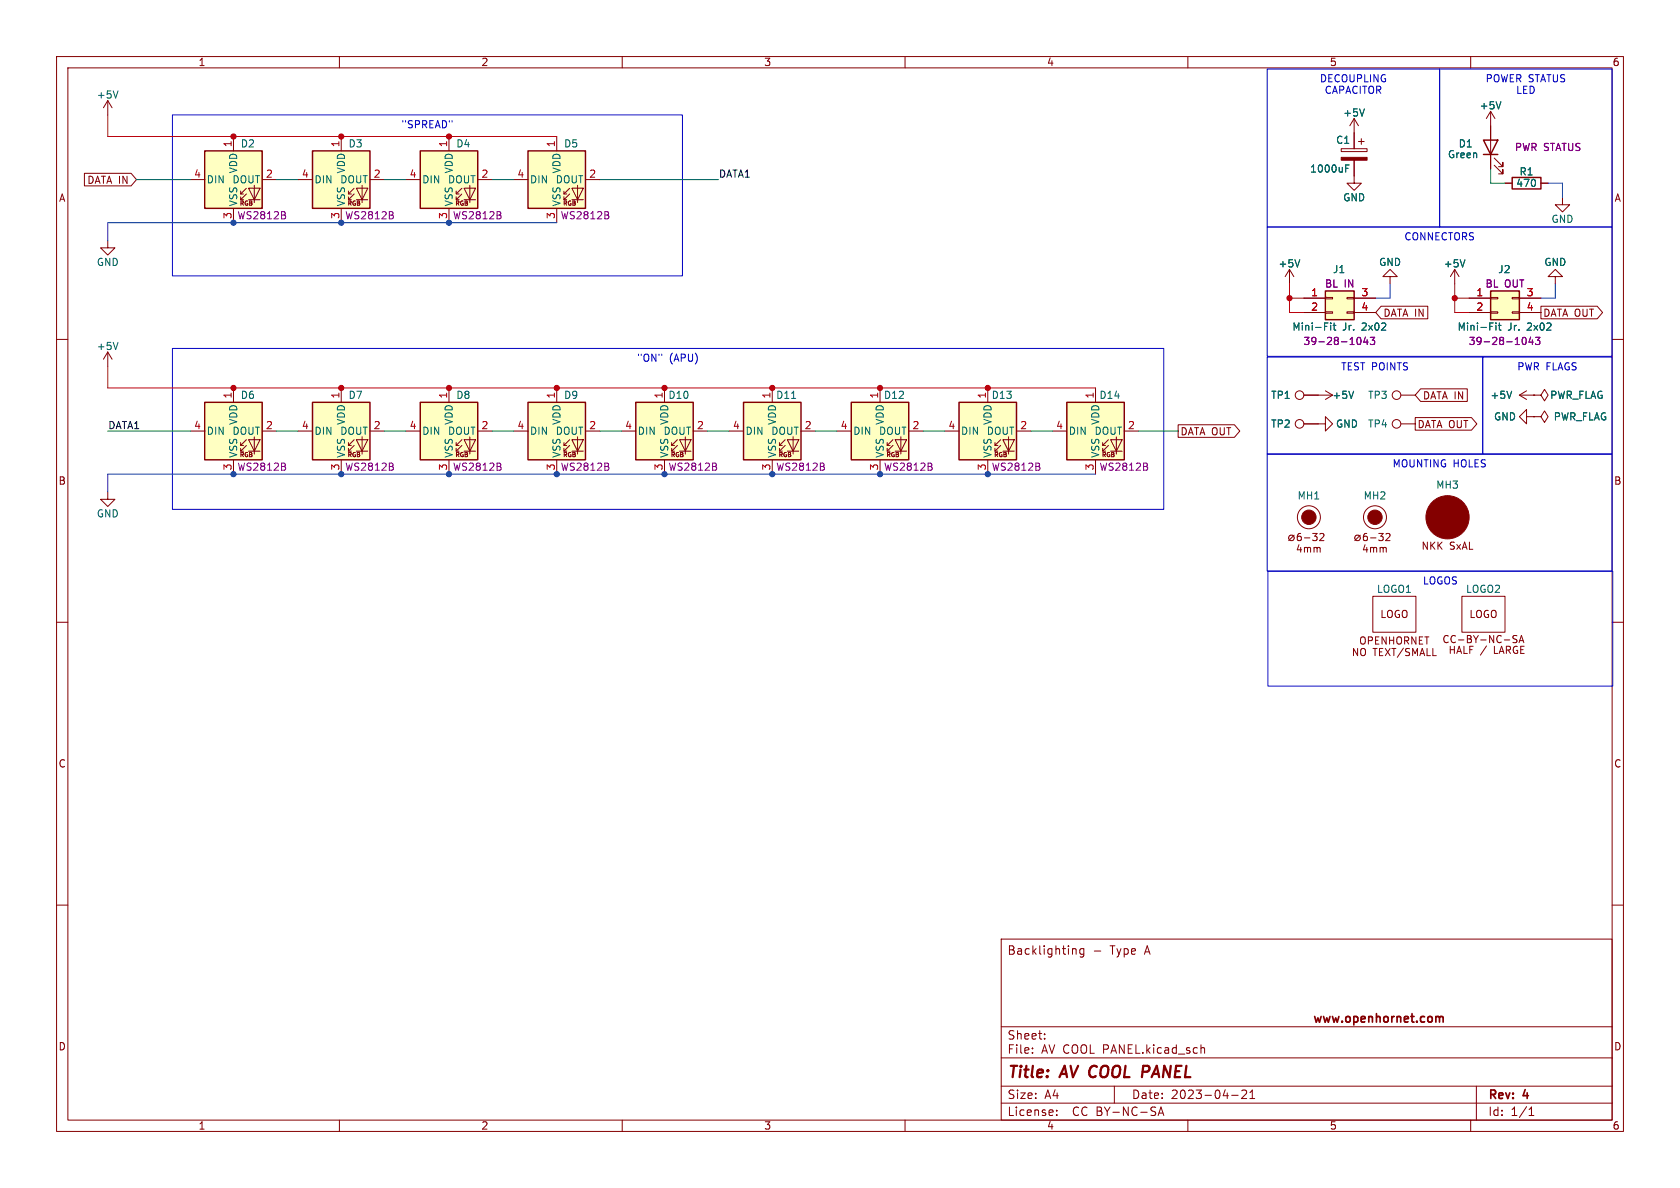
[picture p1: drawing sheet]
<svg xmlns="http://www.w3.org/2000/svg" width="297mm" height="210mm" viewBox="0 0 297 210" stroke-linecap="round" stroke-linejoin="round" font-family="sans-serif">
<g fill="none" stroke="#840000" stroke-width=".18">
<path d="M10 10h277v190h-277zM12 12h273v186h-273zM19 17.8v2.5M19 17.8l-.7 1.3M19 17.8l.8 1.3M60 10v2M110 10v2M160 10v2M210 10v2M260 10v2M263.5 19.7v10.1M263.5 19.7l-.7 1.3"/>
<path d="M263.5 19.7l.8 1.3M14.9 30.6h8.3l.9 1.2-.9 1.1h-8.3zM33.7 31.8h2.5M41.3 24.1v2.6M41.3 36.8v2.6M42.5 35.3h.6M42.5 34.3h.6M43.6 34.3l-1.1 1v-.5M43.6 33.3l-1.1 1v-.5M43.9 33.3h2.1l-1 2zM43.9 35.3h2.1M45 32.8v3"/>
<path d="M46.4 31.8h2.5M52.7 31.8h2.5M60.3 24.1v2.6M60.3 36.8v2.6M61.6 35.3h.5M61.6 34.3h.5M62.6 34.3l-1 1v-.5M62.6 33.3l-1 1v-.5M63 33.3h2l-1 2zM63 35.3h2M64 32.8v3M65.4 31.8h2.5"/>
<path d="M71.8 31.8h2.5M79.4 24.1v2.6M79.4 36.8v2.6M80.6 35.3h.6M80.6 34.3h.6M81.7 34.3l-1.1 1v-.5M81.7 33.3l-1.1 1v-.5M82 33.3h2.1l-1 2zM82 35.3h2.1M83.1 32.8v3M84.5 31.8h2.5M90.8 31.8h2.5"/>
<path d="M98.4 24.1v2.6M98.4 36.8v2.6M99.7 35.3h.5M99.7 34.3h.5M100.7 34.3l-1 1v-.5M100.7 33.3l-1 1v-.5M101.1 33.3h2l-1 2zM101.1 35.3h2M102.1 32.8v3M103.5 31.8h2.5M237.1 26.3h4.6v.5h-4.6zM239.4 28.3v4.1h1.3l-1.3 1.3-1.3-1.3h1.3"/>
<path d="M239.4 21v5.3M239.4 21l-.8 1.2M239.4 21l.8 1.2M240.2 25h1M240.7 24.5v1M264.2 29.2l1.5 1.5v-.7v.7h-.8M264.2 27.9l1.5 1.6v-.8v.8h-.8M266.1 32.4h1.2M272.4 32.4h1.3M276.2 34.9v1.3h1.3l-1.3 1.3-1.2-1.3h1.2M10 60h2M19 42.5v1.3h1.3l-1.3 1.3-1.2-1.3h1.2"/>
<path d="M228 47.6l-.8 1.3M228 47.6v2.6M228 47.6l.7 1.3M230.5 52.7h3.8M230.5 55.2h3.8M234.3 55.1h1.3v.3h-1.3zM234.3 52.6h1.3v.2h-1.3zM238.1 55.1h1.3v.3h-1.3zM238.1 52.6h1.3v.2h-1.3zM239.4 52.7h3.8M239.4 55.2h3.8M244.2 54.1h8.2v2.3h-8.2l-1-1.2z"/>
<path d="M245.7 48.9h1.3l-1.3-1.3-1.2 1.3h1.2v1.3M257.2 47.6l-.8 1.3M257.2 47.6v2.6M257.2 47.6l.7 1.3M259.7 52.7h3.8M259.7 55.2h3.8M263.5 55.1h1.3v.3h-1.3zM263.5 52.6h1.3v.2h-1.3zM267.3 55.1h1.3v.3h-1.3zM267.3 52.6h1.3v.2h-1.3zM268.6 52.7h3.8M268.6 55.2h3.8"/>
<path d="M272.4 54.1h10l.9 1.1-.9 1.2h-10zM275 48.9h1.2l-1.2-1.3-1.3 1.3h1.3v1.3M285 60h2M19 62.2l-.7 1.3M19 62.2v2.6M19 62.2l.8 1.3M33.7 76.2h2.5M41.3 68.6v2.5M42.5 79.8h.6M42.5 78.7h.6M43.6 78.7l-1.1 1.1v-.6M43.6 77.7l-1.1 1v-.5"/>
<path d="M43.9 77.7h2.1l-1 2.1zM43.9 79.8h2.1M45 77.2v3.1M46.4 76.2h2.5M52.7 76.2h2.5M60.3 68.6v2.5M61.6 79.8h.5M61.6 78.7h.5M62.6 78.7l-1 1.1v-.6M62.6 77.7l-1 1v-.5M63 77.7h2l-1 2.1zM63 79.8h2"/>
<path d="M64 77.2v3.1M65.4 76.2h2.5M71.8 76.2h2.5M79.4 68.6v2.5M80.6 79.8h.6M80.6 78.7h.6M81.7 78.7l-1.1 1.1v-.6M81.7 77.7l-1.1 1v-.5M82 77.7h2.1l-1 2.1zM82 79.8h2.1M83.1 77.2v3.1M84.5 76.2h2.5"/>
<path d="M90.8 76.2h2.5M98.4 68.6v2.5M99.7 79.8h.5M99.7 78.7h.5M100.7 78.7l-1 1.1v-.6M100.7 77.7l-1 1v-.5M101.1 77.7h2l-1 2.1zM101.1 79.8h2M102.1 77.2v3.1M103.5 76.2h2.5M109.9 76.2h2.5M117.5 68.6v2.5"/>
<path d="M118.7 79.8h.6M118.7 78.7h.6M119.8 78.7l-1.1 1.1v-.6M119.8 77.7l-1.1 1v-.5M120.1 77.7h2.1l-1 2.1zM120.1 79.8h2.1M121.2 77.2v3.1M122.6 76.2h2.5M128.9 76.2h2.5M136.5 68.6v2.5M137.8 79.8h.5M137.8 78.7h.5"/>
<path d="M138.8 78.7l-1 1.1v-.6M138.8 77.7l-1 1v-.5M139.2 77.7h2l-1 2.1zM139.2 79.8h2M140.2 77.2v3.1M141.6 76.2h2.5M148 76.2h2.5M155.6 68.6v2.5M156.8 79.8h.6M156.8 78.7h.6M157.9 78.7l-1.1 1.1v-.6M157.9 77.7l-1.1 1v-.5"/>
<path d="M158.2 77.7h2.1l-1 2.1zM158.2 79.8h2.1M159.3 77.2v3.1M160.7 76.2h2.5M167 76.2h2.5M174.6 68.6v2.5M175.9 79.8h.5M175.9 78.7h.5M176.9 78.7l-1 1.1v-.6M176.9 77.7l-1 1v-.5M177.3 77.7h2l-1 2.1zM177.3 79.8h2"/>
<path d="M178.3 77.2v3.1M179.7 76.2h2.5M186.1 76.2h2.5M193.7 68.6v2.5M194.9 79.8h.6M194.9 78.7h.6M196 78.7l-1.1 1.1v-.6M196 77.7l-1.1 1v-.5M196.3 77.7h2.1l-1 2.1zM196.3 79.8h2.1M197.4 77.2v3.1M198.8 76.2h2.5"/>
<path d="M208.3 75.1h9.9l1 1.1-1 1.1h-9.9zM230.5 74.9h3.8v-1.2l1.3 1.2-1.3 1.3v-1.3M230.5 69.9h5.1M234.3 69.1l1.3 .8M235.6 69.9l-1.3 .7M247.6 69.9h2.6M247.6 74.9h2.6M250.2 73.8h9.9l1 1.1-1 1.1h-9.9zM251.1 68.7h8.3v2.3h-8.3l-.9-1.1zM268.6 69.9l1.3 .7M268.6 69.9h2.5M269.9 73.7v-1.3l-1.3 1.3 1.3 1.2v-1.2h1.2"/>
<path d="M269.9 69.1l-1.3 .8M271.1 69.9h1.3l.6-1.1 .7 1.1-.7 1-.6-1M271.1 69.9h.1M271.1 73.7h1.3l.6-1.1 .7 1.1-.7 1-.6-1M271.1 73.7h.1M19 87v1.3h1.3l-1.3 1.2-1.2-1.2h1.2M41.3 81.3v2.5M60.3 81.3v2.5M79.4 81.3v2.5M98.4 81.3v2.5M117.5 81.3v2.5M136.5 81.3v2.5"/>
<path d="M155.6 81.3v2.5M174.6 81.3v2.5M193.7 81.3v2.5M228.8 94.6l-1 1M229.6 96.3l-.3 .9h.8M229.9 94.3l-.3 .1a.86 .86 0 0 0 0 1.2l.4-.2 .1-.4-.3-.2h-.3l-.2 .2M229.9 96.8v.8M230.6 95.1h1M230.6 96.8v.8M230.6 96.9l.4-.1 .2 .1M231.2 96.9l.1-.1h.3l.1 .8M231.2 96.9v.7"/>
<path d="M232.1 94.3h.7l-.4 .5 .4 .1v.5l-.2 .2-.5-.2M232.3 96.9l.4-.1 .1 .1M232.3 96.8v.8M232.8 96.9v.7M232.8 96.9l.2-.1h.3l.1 .8M233.3 94.4l.5-.1 .3 .4-.8 .9h.8M240.5 94.6l-1 1M241.3 96.3l-.3 .9h.8M241.6 94.3l-.3 .1a.86 .86 0 0 0 0 1.2l.4-.2v-.4l-.2-.2h-.4l-.1 .2M241.6 96.8v.8M242.3 95.1h1M242.3 96.9l.4-.1 .1 .1"/>
<path d="M242.3 96.8v.8M242.8 96.9l.2-.1h.3l.1 .8M242.8 96.9v.7M243.7 94.3h.8l-.4 .5h.3l.1 .2M244 96.8v.8M244.5 96.9v.7M245 94.4l.5-.1 .2 .4-.7 .9M245.1 96.9v.7M10 110h2M240 114.6v1.3l-.7-1.3v1.3M240.7 112.6h.1a.43 .43 0 0 1 .6 .4v.4a.42 .42 0 0 1-.5 .5 .42 .42 0 0 1-.4-.5v-.4zM240.7 114.7l.2-.1a.43 .43 0 0 1 .5 .5v.4a.42 .42 0 0 1-.4 .4 .42 .42 0 0 1-.4-.4v-.4z"/>
<path d="M241.9 113.3l.6-.1 .1-.2v-.3l-.7-.1v1.3M242.7 105.4h7.6v6.4h-7.6zM242.7 114.6h.8M243.1 114.6v1.3M243.2 113.2h.4M243.8 112.6h-.6v1.3h.6M243.9 115.2h.4M244.5 114.6h-.6v1.3h.6M244.9 114.6l.9 1.3M245.1 112.6v1.3l-.8-1.3v1.3M245.7 113.2h.7M245.7 112.6v1.3"/>
<path d="M245.8 114.6l-.9 1.3M246.1 114.6h.7M246.4 112.6v1.3M246.4 114.6v1.3M247 112.8l.2-.2a.43 .43 0 0 1 .6 .4v.4a.42 .42 0 0 1-.4 .5 .42 .42 0 0 1-.5-.5zM248.1 114.6l-1.1 1.6M248.3 113.3l.6-.1 .1-.2v-.3l-.7-.1v1.3M248.6 113.3l.4 .6M249 114.6h-.3l-.2 .3 .1 .3 .4 .1M249.1 115.8l-.1 .1-.5-.1M249.7 114.6v1.3M250.3 112.6v1.3l-.7-1.3v1.3"/>
<path d="M250.6 114.6v1.3M250.9 113.2h.4M251 115.9l.4-1.3 .5 1.3M251.5 112.6h-.6v1.3M251.9 112.6h.7M252.3 112.6v1.3M252.3 114.6v1.3h.6M253.3 114.6v1.3h.6M258.4 105.4h7.7v6.4h-7.7zM262.8 114.2l-1.1 1.6M268.2 112.4l-.5-.1-.2 .2v.3l.6 .3 .1 .3-.3 .2-.4-.1M268.5 113.6l.5-1.3 .4 1.3"/>
<path d="M268.7 113.2h.6M285 110h2M10 160h2M285 160h2M177 166h108v32h-108zM189.8 167.7l.4 .1v.1v.8M191.6 167.8l-.4-.1-.3 .3v.4l.1 .2h.6M191.6 167.7v1.2l-.3 .3-.3-.1M193.5 168.1h1.1M60 198v2M110 198v2M160 198v2"/>
<path d="M177 195h108M177 192h108M177 187h108M177 181.5h108M182.5 186.1v.1M182.5 185.3v.1M184.7 183.6v.1M184.7 182.8v.1M186.8 197.1v.1M186.8 196.3v.1M197 192v3M204.7 197.2l.5-1.5 .5 1.5"/>
<path d="M204.9 196.8h.7M210 198v2M212.3 184.7v1.5M212.3 185.3l.2-.1 .4 .1 .1 .9M217.7 193.6h1.2M219.5 192.8l.6-.1 .2 .1 .1 .3-.9 1.1h.9M221 194.2h.8M221 193.1l.4-.4v1.5M260 198v2M261 192v6M270.3 197.2h.9M270.3 196.1l.4-.4v1.5"/>
<circle cx="229.7" cy="74.9" r=".76"/>
<circle cx="229.7" cy="69.8" r=".76"/>
<circle cx="246.9" cy="74.9" r=".76"/>
<circle cx="246.9" cy="69.8" r=".76"/>
<circle cx="228.3" cy="95.1" r=".5"/>
<circle cx="231.4" cy="91.4" r="2.03"/>
<circle cx="240" cy="95.1" r=".5"/>
<circle cx="243.1" cy="91.4" r="2.03"/>
</g>
<path d="M254.4 179.8l.1 .1M254.5 179.9v.8M254.5 179.9l.2-.2 .4 .1v.9" fill="none" stroke="#840000" stroke-width=".3"/>
<g fill="#ffffc2" stroke="#ffffc2" stroke-width=".18">
<path d="M112.4 71.1h10.2v10.2h-10.2z"/>
<path d="M36.2 71.1h10.2v10.2h-10.2z"/>
<path d="M55.2 26.7h10.2v10.1h-10.2z"/>
<path d="M131.4 71.1h10.2v10.2h-10.2z"/>
<path d="M74.3 71.1h10.2v10.2h-10.2z"/>
<path d="M93.3 71.1h10.2v10.2h-10.2z"/>
<path d="M169.5 71.1h10.2v10.2h-10.2z"/>
<path d="M188.6 71.1h10.2v10.2h-10.2z"/>
<path d="M36.2 26.7h10.2v10.1h-10.2z"/>
<path d="M74.3 26.7h10.2v10.1h-10.2z"/>
<path d="M93.3 26.7h10.2v10.1h-10.2z"/>
<path d="M234.3 51.4h5.1v5.1h-5.1z"/>
<path d="M150.5 71.1h10.2v10.2h-10.2z"/>
<path d="M55.2 71.1h10.2v10.2h-10.2z"/>
<path d="M263.5 51.4h5.1v5.1h-5.1z"/>
</g>
<g fill="none" stroke="#840000" stroke-width=".25">
<path d="M36.2 26.7h10.2v10.1h-10.2zM55.2 26.7h10.2v10.1h-10.2zM74.3 26.7h10.2v10.1h-10.2zM93.3 26.7h10.2v10.1h-10.2zM262.3 24.8h2.5l-1.3 2.5zM262.3 27.3h2.5M267.3 31.4h5.1v2h-5.1zM234.3 51.4h5.1v5.1h-5.1zM263.5 51.4h5.1v5.1h-5.1zM36.2 71.1h10.2v10.2h-10.2zM55.2 71.1h10.2v10.2h-10.2zM74.3 71.1h10.2v10.2h-10.2z"/>
<path d="M93.3 71.1h10.2v10.2h-10.2zM112.4 71.1h10.2v10.2h-10.2zM131.4 71.1h10.2v10.2h-10.2zM150.5 71.1h10.2v10.2h-10.2zM169.5 71.1h10.2v10.2h-10.2zM188.6 71.1h10.2v10.2h-10.2z"/>
</g>
<g fill="none" stroke="#840084" stroke-width=".18">
<path d="M50.4 38.1l.1 .2-.1 .3M50.4 37.5v.4M69.4 38.1l.1 .2-.1 .3M69.4 37.5v.4M88.5 38.1l.1 .2-.1 .3M88.5 37.5v.4M107.5 38.1l.1 .2-.1 .3M107.5 37.5v.4M239.9 59.9l.3-.3a.68 .68 0 0 1 .4 .7 .68 .68 0 0 1-.4 .6l-.3-.2M241.4 59.6l-.3 .9h.8M242.2 59.6h.8l-.4 .5 .4 .1v.6l-.2 .1-.6-.1M269.1 59.9l.3-.3a.68 .68 0 0 1 .4 .7 .68 .68 0 0 1-.4 .6l-.3-.2"/>
<path d="M270.6 59.6l-.3 .9h.8M271.4 59.6h.8l-.4 .5 .4 .1v.6l-.2 .1-.6-.1M241.7 60.1v.8M270.9 60.1v.8M50.4 82.5l.1 .2-.1 .4M50.4 82v.3M69.4 82.5l.1 .2-.1 .4M69.4 82v.3M88.5 82.5l.1 .2-.1 .4M88.5 82v.3M107.5 82.5l.1 .2-.1 .4M107.5 82v.3"/>
<path d="M126.6 82.5l.1 .2-.1 .4M126.6 82v.3M145.6 82.5l.1 .2-.1 .4M145.6 82v.3M164.7 82.5l.1 .2-.1 .4M164.7 82v.3M183.7 82.5l.1 .2-.1 .4M183.7 82v.3M202.8 82.5l.1 .2-.1 .4M202.8 82v.3"/>
</g>
<g fill="none" stroke="#006464" stroke-width=".18">
<path d="M20.9 16.1l-.5 1.2M241.2 19.2l-.4 1.3M265.3 18l-.4 1.2M237.9 29.8h.4M237.9 29.2h.6M229.8 45.9l-.4 1.3M235.3 57.1v.1M235.3 57.5v.9M235.7 57.5h.5M235.9 57.1v1.1l.3 .2M259 45.9l-.4 1.3M264.5 57.1v.1"/>
<path d="M264.5 57.5v.9M264.9 57.5h.5M265.1 57.1v1.1l.3 .2M20.9 60.5l-.5 1.3M239.3 69.2l-.4 1.2M267.2 69.2l-.4 1.2"/>
</g>
<g fill="#840000" stroke="#840000" stroke-width=".18">
<path d="M237.1 27.8h4.6v.5h-4.6z"/>
<circle cx="231.4" cy="91.4" r="1.27"/>
<circle cx="255.9" cy="91.4" r="3.8"/>
<circle cx="243.1" cy="91.4" r="1.27"/>
</g>
<path d="M224 12.2h30.5v27.9h-30.5zM254.5 12.2h30.5v27.9h-30.5zM30.5 20.3h90.1v28.5h-90.1zM224 40.1h61v22.9h-61zM30.5 61.6h175.2v28.4h-175.2zM117 62.6v.2M224 63.1h38.1v17.2h-38.1zM262.1 63.1h22.9v17.2h-22.9zM224 80.3h61v20.7h-61zM224.2 101h60.9v20.3h-60.9z" fill="none" stroke="#0000c2" stroke-width=".18"/>
<path d="M98.4 39.4h-79.4v3.1M273.7 32.4h2.5v2.5M245.7 50.2v2.5h-2.5M275 50.2v2.5h-2.6M193.7 83.8h-174.7v3.2" fill="none" stroke="#0a419f" stroke-width=".18"/>
<path d="M19 20.3v3.8h79.4M228 50.2v5h2.5M228 52.7h2.5M257.2 50.2v5h2.5M257.2 52.7h2.5M19 64.8v3.8h174.7" fill="none" stroke="#c1000d" stroke-width=".18"/>
<g fill="none" stroke="#009600" stroke-width=".18">
<path d="M24.1 31.8h9.6M48.9 31.8h3.8M67.9 31.8h3.9M87 31.8h3.8M106 31.8h21M263.5 29.8v2.6h2.6M19 76.2h14.7M48.9 76.2h3.8M67.9 76.2h3.9M87 76.2h3.8M106 76.2h3.9M125.1 76.2h3.8"/>
<path d="M144.1 76.2h3.9M163.2 76.2h3.8M182.2 76.2h3.9M201.3 76.2h7"/>
</g>
<g fill="#0a419f" stroke="#0a419f" stroke-width=".18">
<circle cx="98.4" cy="83.8" r=".46"/>
<circle cx="117.5" cy="83.8" r=".46"/>
<circle cx="79.4" cy="83.8" r=".46"/>
<circle cx="136.5" cy="83.8" r=".46"/>
<circle cx="155.6" cy="83.8" r=".46"/>
<circle cx="174.6" cy="83.8" r=".46"/>
<circle cx="79.4" cy="39.4" r=".46"/>
<circle cx="60.3" cy="39.4" r=".46"/>
<circle cx="41.3" cy="83.8" r=".46"/>
<circle cx="41.3" cy="39.4" r=".46"/>
<circle cx="60.3" cy="83.8" r=".46"/>
</g>
<g fill="#c1000d" stroke="#c1000d" stroke-width=".18">
<circle cx="79.4" cy="24.1" r=".46"/>
<circle cx="117.5" cy="68.6" r=".46"/>
<circle cx="98.4" cy="68.6" r=".46"/>
<circle cx="136.5" cy="68.6" r=".46"/>
<circle cx="155.6" cy="68.6" r=".46"/>
<circle cx="228" cy="52.7" r=".46"/>
<circle cx="174.6" cy="68.6" r=".46"/>
<circle cx="41.3" cy="24.1" r=".46"/>
<circle cx="60.3" cy="24.1" r=".46"/>
<circle cx="41.3" cy="68.6" r=".46"/>
<circle cx="60.3" cy="68.6" r=".46"/>
<circle cx="79.4" cy="68.6" r=".46"/>
<circle cx="257.2" cy="52.7" r=".46"/>
</g>
<g font-size="2.8" fill="#840000">
<text x="178" y="191">Title:</text>
<text x="187.5" y="191">AV COOL PANEL</text>
</g>
<g font-size="2.1" fill="#840000">
<text x="178" y="168.9">Backlighting</text>
<text x="196.2" y="168.9">Type</text>
<text x="202.3" y="168.9">A</text>
<text x="178" y="183.9">Sheet:</text>
<text x="232" y="181.1">www.openhornet.com</text>
<text x="178" y="186.4">File:</text>
<text x="184" y="186.4">AV COOL PANEL.kicad_sch</text>
<text x="178" y="197.4">License:</text>
<text x="178" y="194.4">Size:</text>
<text x="184.6" y="194.4">A4</text>
<text x="189.5" y="197.4">CC BY-NC-SA</text>
<text x="200" y="194.4">Date:</text>
<text x="206.9" y="194.4">2023-04-21</text>
<text x="263" y="194.6">Rev:</text>
<text x="263" y="197.4">Id:</text>
<text x="267" y="197.4">1/1</text>
<text x="269.2" y="194.6">4</text>
</g>
<g font-size="1.8" fill="#840000">
<text x="35" y="11.8">1</text>
<text x="85" y="11.8">2</text>
<text x="135" y="11.8">3</text>
<text x="185" y="11.8">4</text>
<text x="235" y="11.8">5</text>
<text x="285" y="11.8">6</text>
<text x="10.4" y="35.8">A</text>
<text x="15.4" y="32.7">DATA IN</text>
<text x="285.4" y="35.8">A</text>
<text x="244.5" y="56.2">DATA IN</text>
<text x="272.7" y="56.2">DATA OUT</text>
<text x="251.5" y="70.8">DATA IN</text>
<text x="208.6" y="77.1">DATA OUT</text>
<text x="250.5" y="75.8">DATA OUT</text>
<text x="10.3" y="85.8">B</text>
<text x="285.3" y="85.8">B</text>
<text x="244.2" y="96.8">4mm</text>
<text x="251.2" y="97.4">NKK</text>
<text x="256.2" y="97.4">SxAL</text>
<text x="244" y="109.4">LOGO</text>
<text x="254.9" y="113.9">CC-BY-NC-SA</text>
<text x="259.7" y="109.4">LOGO</text>
<text x="249.5" y="115.1">TEXT/SMALL</text>
<text x="255.5" y="115.8">HALF /</text>
<text x="263.6" y="115.8">LARGE</text>
<text x="10.3" y="135.8">C</text>
<text x="285.3" y="135.8">C</text>
<text x="10.3" y="185.8">D</text>
<text x="285.3" y="185.8">D</text>
<text x="35" y="199.8">1</text>
<text x="85" y="199.8">2</text>
<text x="135" y="199.8">3</text>
<text x="185" y="199.8">4</text>
<text x="235" y="199.8">5</text>
<text x="285" y="199.8">6</text>
</g>
<g font-size="1.8" fill="#006464">
<text x="17.1" y="17.6">+5V</text>
<text x="237.4" y="20.8">+5V</text>
<text x="261.5" y="19.5">+5V</text>
<text x="42.5" y="26.2">D2</text>
<text x="61.6" y="26.2">D3</text>
<text x="80.6" y="26.2">D4</text>
<text x="99.7" y="26.2">D5</text>
<text x="236.1" y="25.6">C1</text>
<text x="255.9" y="28.1">Green</text>
<text x="257.8" y="26.2">D1</text>
<text x="36.4" y="32.6">DIN</text>
<text x="41.1" y="32.6">DOUT</text>
<text x="42.1" y="30.7" transform="rotate(-90 42.1 30.7)">VDD</text>
<text x="55.5" y="32.6">DIN</text>
<text x="60.1" y="32.6">DOUT</text>
<text x="61.2" y="30.7" transform="rotate(-90 61.2 30.7)">VDD</text>
<text x="74.5" y="32.6">DIN</text>
<text x="79.2" y="32.6">DOUT</text>
<text x="80.2" y="30.7" transform="rotate(-90 80.2 30.7)">VDD</text>
<text x="93.6" y="32.6">DIN</text>
<text x="98.2" y="32.6">DOUT</text>
<text x="99.3" y="30.7" transform="rotate(-90 99.3 30.7)">VDD</text>
<text x="231.5" y="30.7">1000uF</text>
<text x="237.4" y="35.8">GND</text>
<text x="268" y="33.2">470</text>
<text x="268.6" y="31.2">R1</text>
<text x="42.1" y="36.6" transform="rotate(-90 42.1 36.6)">VSS</text>
<text x="61.2" y="36.6" transform="rotate(-90 61.2 36.6)">VSS</text>
<text x="80.2" y="36.6" transform="rotate(-90 80.2 36.6)">VSS</text>
<text x="99.3" y="36.6" transform="rotate(-90 99.3 36.6)">VSS</text>
<text x="274.2" y="39.6">GND</text>
<text x="17.1" y="47.2">GND</text>
<text x="226" y="47.4">+5V</text>
<text x="243.7" y="47.2">GND</text>
<text x="255.2" y="47.4">+5V</text>
<text x="273" y="47.2">GND</text>
<text x="235.6" y="48.5">J1</text>
<text x="264.8" y="48.5">J2</text>
<text x="228.4" y="58.6">Mini-Fit</text>
<text x="237.3" y="58.6">Jr.</text>
<text x="240.8" y="58.6">2x02</text>
<text x="257.6" y="58.6">Mini-Fit</text>
<text x="266.5" y="58.6">Jr.</text>
<text x="270" y="58.6">2x02</text>
<text x="17.1" y="62">+5V</text>
<text x="42.5" y="70.7">D6</text>
<text x="61.6" y="70.7">D7</text>
<text x="80.6" y="70.7">D8</text>
<text x="99.7" y="70.7">D9</text>
<text x="118.1" y="70.7">D10</text>
<text x="137.2" y="70.7">D11</text>
<text x="156.2" y="70.7">D12</text>
<text x="175.3" y="70.7">D13</text>
<text x="194.3" y="70.7">D14</text>
<text x="224.7" y="70.7">TP1</text>
<text x="235.5" y="70.7">+5V</text>
<text x="241.8" y="70.7">TP3</text>
<text x="263.4" y="70.7">+5V</text>
<text x="274" y="70.7">PWR_FLAG</text>
<text x="36.4" y="77">DIN</text>
<text x="41.1" y="77">DOUT</text>
<text x="42.1" y="75.1" transform="rotate(-90 42.1 75.1)">VDD</text>
<text x="55.5" y="77">DIN</text>
<text x="60.1" y="77">DOUT</text>
<text x="61.2" y="75.1" transform="rotate(-90 61.2 75.1)">VDD</text>
<text x="74.5" y="77">DIN</text>
<text x="79.2" y="77">DOUT</text>
<text x="80.2" y="75.1" transform="rotate(-90 80.2 75.1)">VDD</text>
<text x="93.6" y="77">DIN</text>
<text x="98.2" y="77">DOUT</text>
<text x="99.3" y="75.1" transform="rotate(-90 99.3 75.1)">VDD</text>
<text x="112.6" y="77">DIN</text>
<text x="117.3" y="77">DOUT</text>
<text x="118.3" y="75.1" transform="rotate(-90 118.3 75.1)">VDD</text>
<text x="131.7" y="77">DIN</text>
<text x="136.3" y="77">DOUT</text>
<text x="137.4" y="75.1" transform="rotate(-90 137.4 75.1)">VDD</text>
<text x="150.7" y="77">DIN</text>
<text x="155.4" y="77">DOUT</text>
<text x="156.4" y="75.1" transform="rotate(-90 156.4 75.1)">VDD</text>
<text x="169.8" y="77">DIN</text>
<text x="174.4" y="77">DOUT</text>
<text x="175.5" y="75.1" transform="rotate(-90 175.5 75.1)">VDD</text>
<text x="188.8" y="77">DIN</text>
<text x="193.5" y="77">DOUT</text>
<text x="194.5" y="75.1" transform="rotate(-90 194.5 75.1)">VDD</text>
<text x="224.7" y="75.8">TP2</text>
<text x="236.1" y="75.8">GND</text>
<text x="241.8" y="75.8">TP4</text>
<text x="264.1" y="74.5">GND</text>
<text x="274.6" y="74.5">PWR_FLAG</text>
<text x="42.1" y="81" transform="rotate(-90 42.1 81)">VSS</text>
<text x="61.2" y="81" transform="rotate(-90 61.2 81)">VSS</text>
<text x="80.2" y="81" transform="rotate(-90 80.2 81)">VSS</text>
<text x="99.3" y="81" transform="rotate(-90 99.3 81)">VSS</text>
<text x="118.3" y="81" transform="rotate(-90 118.3 81)">VSS</text>
<text x="137.4" y="81" transform="rotate(-90 137.4 81)">VSS</text>
<text x="156.4" y="81" transform="rotate(-90 156.4 81)">VSS</text>
<text x="175.5" y="81" transform="rotate(-90 175.5 81)">VSS</text>
<text x="194.5" y="81" transform="rotate(-90 194.5 81)">VSS</text>
<text x="229.3" y="88.5">MH1</text>
<text x="241" y="88.5">MH2</text>
<text x="253.8" y="86.6">MH3</text>
<text x="17.1" y="91.6">GND</text>
<text x="243.4" y="105">LOGO1</text>
<text x="259.1" y="105">LOGO2</text>
</g>
<g font-size="1.8" fill="#0000c2">
<text x="233.3" y="14.8">DECOUPLING</text>
<text x="234.1" y="16.8">CAPACITOR</text>
<text x="262.6" y="14.8">POWER STATUS</text>
<text x="268" y="16.8">LED</text>
<text x="70.9" y="22.9">&quot;SPREAD&quot;</text>
<text x="248.2" y="42.7">CONNECTORS</text>
<text x="112.6" y="64.2">&quot;ON&quot;</text>
<text x="118.3" y="64.2">(APU)</text>
<text x="237" y="65.7">TEST POINTS</text>
<text x="268.2" y="65.7">PWR FLAGS</text>
<text x="246.1" y="82.9">MOUNTING HOLES</text>
<text x="251.5" y="103.6">LOGOS</text>
</g>
<g font-size="1.8" fill="#a90000">
<text x="41" y="26.1" transform="rotate(-90 41 26.1)">1</text>
<text x="60.1" y="26.1" transform="rotate(-90 60.1 26.1)">1</text>
<text x="79.1" y="26.1" transform="rotate(-90 79.1 26.1)">1</text>
<text x="98.2" y="26.1" transform="rotate(-90 98.2 26.1)">1</text>
<text x="34.3" y="31.5">4</text>
<text x="47" y="31.5">2</text>
<text x="53.3" y="31.5">4</text>
<text x="66" y="31.5">2</text>
<text x="72.4" y="31.5">4</text>
<text x="85.1" y="31.5">2</text>
<text x="91.4" y="31.5">4</text>
<text x="104.1" y="31.5">2</text>
<text x="41" y="38.8" transform="rotate(-90 41 38.8)">3</text>
<text x="60.1" y="38.8" transform="rotate(-90 60.1 38.8)">3</text>
<text x="79.1" y="38.8" transform="rotate(-90 79.1 38.8)">3</text>
<text x="98.2" y="38.8" transform="rotate(-90 98.2 38.8)">3</text>
<text x="231.7" y="52.5">1</text>
<text x="240.6" y="52.5">3</text>
<text x="261" y="52.5">1</text>
<text x="269.8" y="52.5">3</text>
<text x="231.7" y="55">2</text>
<text x="240.6" y="55">4</text>
<text x="261" y="55">2</text>
<text x="269.8" y="55">4</text>
<text x="41" y="70.5" transform="rotate(-90 41 70.5)">1</text>
<text x="60.1" y="70.5" transform="rotate(-90 60.1 70.5)">1</text>
<text x="79.1" y="70.5" transform="rotate(-90 79.1 70.5)">1</text>
<text x="98.2" y="70.5" transform="rotate(-90 98.2 70.5)">1</text>
<text x="117.2" y="70.5" transform="rotate(-90 117.2 70.5)">1</text>
<text x="136.3" y="70.5" transform="rotate(-90 136.3 70.5)">1</text>
<text x="155.3" y="70.5" transform="rotate(-90 155.3 70.5)">1</text>
<text x="174.4" y="70.5" transform="rotate(-90 174.4 70.5)">1</text>
<text x="193.4" y="70.5" transform="rotate(-90 193.4 70.5)">1</text>
<text x="34.3" y="75.9">4</text>
<text x="47" y="75.9">2</text>
<text x="53.3" y="75.9">4</text>
<text x="66" y="75.9">2</text>
<text x="72.4" y="75.9">4</text>
<text x="85.1" y="75.9">2</text>
<text x="91.4" y="75.9">4</text>
<text x="104.1" y="75.9">2</text>
<text x="110.5" y="75.9">4</text>
<text x="123.2" y="75.9">2</text>
<text x="129.5" y="75.9">4</text>
<text x="142.2" y="75.9">2</text>
<text x="148.6" y="75.9">4</text>
<text x="161.3" y="75.9">2</text>
<text x="167.6" y="75.9">4</text>
<text x="180.3" y="75.9">2</text>
<text x="186.7" y="75.9">4</text>
<text x="199.4" y="75.9">2</text>
<text x="41" y="83.2" transform="rotate(-90 41 83.2)">3</text>
<text x="60.1" y="83.2" transform="rotate(-90 60.1 83.2)">3</text>
<text x="79.1" y="83.2" transform="rotate(-90 79.1 83.2)">3</text>
<text x="98.2" y="83.2" transform="rotate(-90 98.2 83.2)">3</text>
<text x="117.2" y="83.2" transform="rotate(-90 117.2 83.2)">3</text>
<text x="136.3" y="83.2" transform="rotate(-90 136.3 83.2)">3</text>
<text x="155.3" y="83.2" transform="rotate(-90 155.3 83.2)">3</text>
<text x="174.4" y="83.2" transform="rotate(-90 174.4 83.2)">3</text>
<text x="193.4" y="83.2" transform="rotate(-90 193.4 83.2)">3</text>
</g>
<g font-size="1.8" fill="#840084">
<text x="267.8" y="26.9">PWR STATUS</text>
<text x="41.9" y="38.9">WS2812B</text>
<text x="61" y="38.9">WS2812B</text>
<text x="80" y="38.9">WS2812B</text>
<text x="99.1" y="38.9">WS2812B</text>
<text x="234.2" y="51">BL IN</text>
<text x="262.6" y="51">BL OUT</text>
<text x="230.4" y="61.2">39-28-1043</text>
<text x="259.6" y="61.2">39-28-1043</text>
<text x="41.9" y="83.4">WS2812B</text>
<text x="61" y="83.4">WS2812B</text>
<text x="80" y="83.4">WS2812B</text>
<text x="99.1" y="83.4">WS2812B</text>
<text x="118.1" y="83.4">WS2812B</text>
<text x="137.2" y="83.4">WS2812B</text>
<text x="156.2" y="83.4">WS2812B</text>
<text x="175.3" y="83.4">WS2812B</text>
<text x="194.3" y="83.4">WS2812B</text>
</g>
<g font-size="1.8" fill="#0f0f0f">
<text x="127" y="31.5">DATA1</text>
<text x="19" y="75.9">DATA1</text>
</g>
<g font-size="1.1" fill="#840000">
<text x="42.3" y="36.5">RGB</text>
<text x="61.4" y="36.5">RGB</text>
<text x="80.4" y="36.5">RGB</text>
<text x="99.5" y="36.5">RGB</text>
<text x="42.3" y="81">RGB</text>
<text x="61.4" y="81">RGB</text>
<text x="80.4" y="81">RGB</text>
<text x="99.5" y="81">RGB</text>
<text x="118.5" y="81">RGB</text>
<text x="137.6" y="81">RGB</text>
<text x="156.6" y="81">RGB</text>
<text x="175.7" y="81">RGB</text>
<text x="194.7" y="81">RGB</text>
</g>
</svg>
